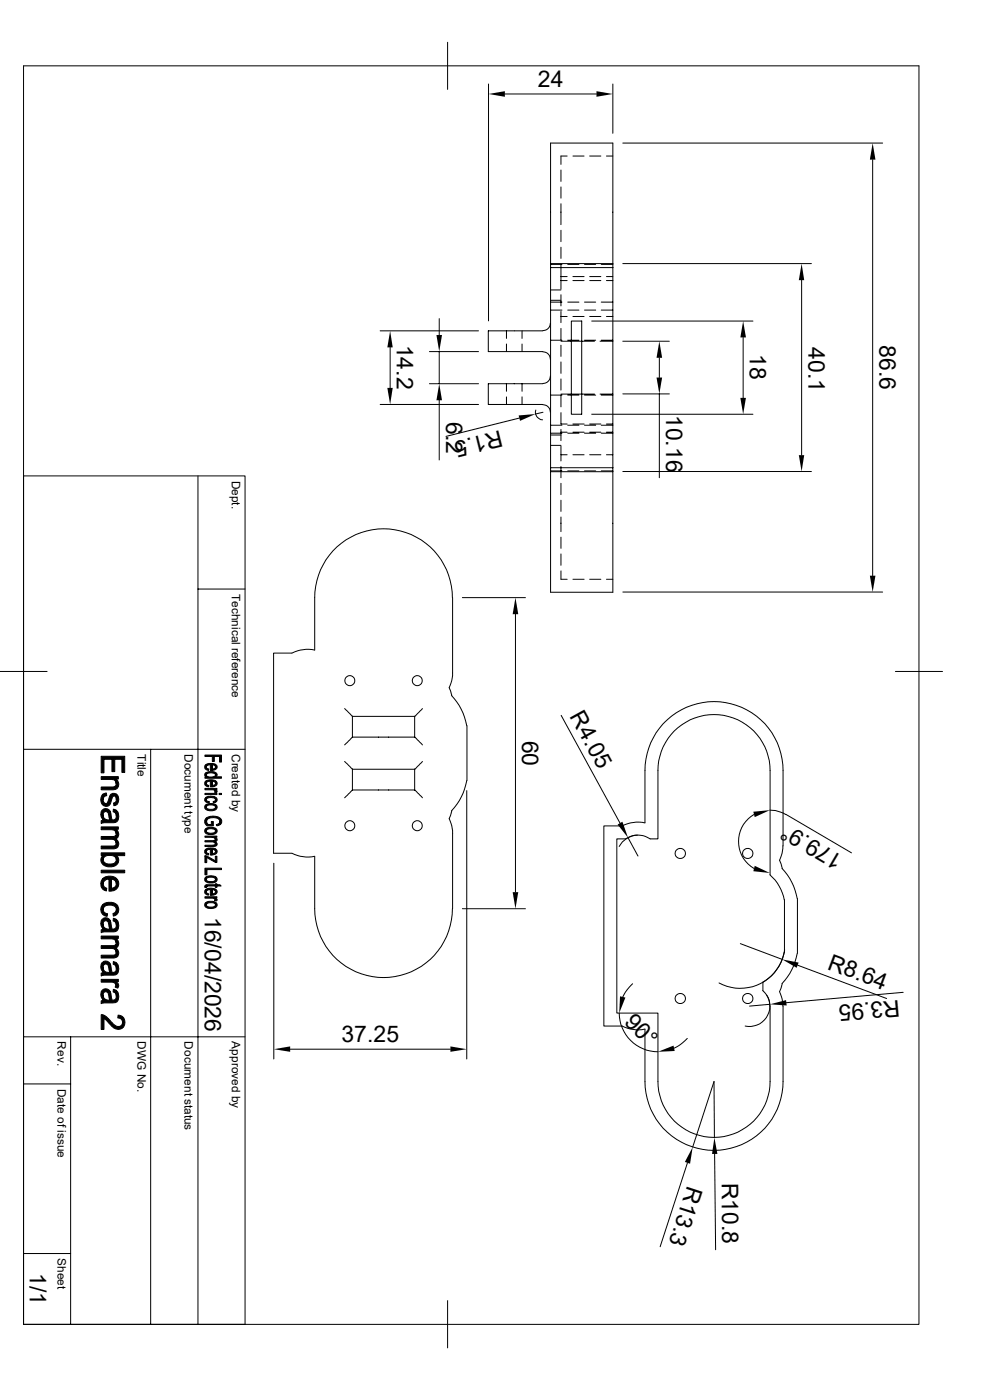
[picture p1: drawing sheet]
<svg xmlns="http://www.w3.org/2000/svg" width="210mm" height="297mm" viewBox="0 0 210 297" stroke-linecap="round" stroke-linejoin="round" font-family="sans-serif">
<g fill="none" stroke="#000" stroke-width=".21">
<path d="M5 14h189.9v267h-189.9zM95 9v10M103.6 17.8v50.3M107.1 19.9h19.4M130 17.8v10.5M119 39.7v2.3M119 36.1v2.4M120.3 33.1h-1.3v1.8M121.5 33.1h2.4M125.1 33.1h2.4M128.7 33.1h1.3M132.1 30.4h55.1"/>
<path d="M185.1 33.9v88.2M116.8 55.9v-25.5h13.2v25.5M116.8 55.9v.9M116.8 56.1h2.4M116.8 55.9h13.2M119 43.2v4.5M119 58.7v.8M119 48.9v2.4M119 52.5v2.3M119 56v2.7M119 59.5v1.8M119 59.5h1.3"/>
<path d="M119 58.7h1.3M120.4 56.1h2.4M121.5 59.5h2.4M121.5 58.7h2.4M124 56.1h2.4M125.1 59.5h2.4M125.1 58.7h2.4M127.6 56.1h2.4M128.7 59.5h1.3M128.7 58.7h1.3M130 55.9v.9M130 56.8h-13.2v42.4h13.2"/>
<path d="M130 56.8v42.4M132.1 55.9h40M170.1 59.4v37.2M80.6 70.2h20.9M82.8 73.7v8.6M91.1 74.6h10.4M93.2 67.6v3.5M93.2 74.6v6.8M107.4 70.2v1.6M107.4 73v1.6M110.7 70.2v1.6M110.7 73v1.6"/>
<path d="M115.1 74.6a1.59 1.59 0 0 1 1.7 1.6M116.8 68.5a1.59 1.59 0 0 1-1.7 1.6l-11.5 .1v4.4h11.5M116.8 79.8a1.59 1.59 0 0 1-1.7 1.6M116.8 64.1h2.4M116.8 65.8h2.4M116.8 72.2h2.4M116.8 63.7h2.2M116.8 61.5h2.2M119 62.5v2.4M119 66.1v2.4M119 69.7v2.4M119 73.2v2.4"/>
<path d="M119 76.8v2.4M119 72.4h7.1M119 67.1h1.3M120.4 64.1h2.4M120.4 65.8h2.4M120.4 72.2h2.4M121.2 68.1h2.2v19.8h-2.2zM121.5 67.1h2.4M124 64.1h2.4M124 65.8h2.4M124 72.2h2.4M125.1 67.1h2.4"/>
<path d="M125.5 68.1h34.2M127.3 72.4h2.7M127.6 64.1h2.4M127.6 65.8h2.4M127.6 72.2h2.4M128.7 67.1h1.3M132.1 72.4h9.9M139.9 75.9v4.2M157.6 71.6v12.8M80.6 85.8h20.9M91.1 81.4h10.4M93.2 84.9v12.7"/>
<path d="M107.4 81.4v1.6M107.4 84.2v1.6M110.2 88.7l-15.6 3.9M110.7 81.4v1.6M110.7 84.2v1.6M113.7 87a1.59 1.59 0 0 0 1.4 2.1M115.1 85.9a1.59 1.59 0 0 1 1.7 1.6M115.1 81.4h-11.5v4.4h11.5M115.2 87.5l-1.6 .3M116.8 99.2v.9M116.8 83.8h2.4M116.8 90.2h2.4"/>
<path d="M116.8 99.9h2.4M116.8 91.9h2.4M116.8 94.5h2.2M116.8 92.3h2.2M119 94.7v1.8h1.3M119 80.4v2.4M119 83.9v2.4M119 87.5v2.4M119 91.1v2.4M119 96.5v1.3M119 99v2.3M119 91.7h1.3"/>
<path d="M119 90h1.3M119 83.6h7.1M120.4 83.8h2.4M120.4 90.2h2.4M120.4 99.9h2.4M120.4 91.9h2.4M121.5 96.5h2.4M121.5 91.7h2.4M121.5 90h2.4M124 83.8h2.4M124 90.2h2.4M124 99.9h2.4"/>
<path d="M124 91.9h2.4M125.1 96.5h2.4M125.1 91.7h2.4M125.1 90h2.4M125.5 87.9h34.2M127.3 83.6h2.7M127.6 83.8h2.4M127.6 90.2h2.4M127.6 99.9h2.4M127.6 91.9h2.4M128.7 96.5h1.3M128.7 91.7h1.3"/>
<path d="M128.7 90h1.3M130 99.2v.9M132.1 83.6h9.9M139.9 83.6v17.7M5 101h47v180h-47M42 101v180M116.8 100.1v25.5h13.2v-25.5M116.8 100.1h13.2M119 117.5v2.4M119 114v2.3M119 109.7v3.1M119 102.5v2.4"/>
<path d="M119 106.1v2.4M132.1 100h40M42 125h10M61.9 138.6h-3.9v42.4h3.9M66.8 137.9v-11.1a14.6 14.6 0 0 1 14.6-14.6 14.6 14.6 0 0 1 14.6 14.6v15.1a9.2 9.2 0 0 1-.7 4.1l.5 1.6M66.8 137.9a7.5 7.5 0 0 0-4.9 .7M98.1 126.8h13.4M109.3 130.3v59M119 121.1v1.8h1.3M121.5 122.9h2.4M125.1 122.9h2.4M128.7 122.9h1.3"/>
<path d="M132.1 125.6h55.1M0 142.5h10M5 159h47M32 159v122M73.1 150.3l1.7 1.7M74.8 156.4l-1.7 1.6M74.8 152h13.2M74.8 156.4h13.2M74.8 152v4.4M88 156.4l1.6 1.6M88 152v4.4M89.6 150.3l-1.6 1.7"/>
<path d="M95.8 147.6a12.6 12.6 0 0 1 3.2 6.4M99.1 154v11.6M119 151.8l12.5 22.8M189.9 142.5h10M73.1 161.5l1.7 1.7M74.8 167.6l-1.7 1.6M74.8 163.2h13.2M74.8 167.6h13.2M74.8 163.2v4.4M88 167.6l1.6 1.6M88 163.2v4.4M89.6 161.5l-1.6 1.7"/>
<path d="M95.8 172l-.5 1.6a9.2 9.2 0 0 1 .7 4.1v15.1a14.6 14.6 0 0 1-14.6 14.6 14.6 14.6 0 0 1-14.6-14.6v-11.1M99 167.7v57M99 165.6a12.6 12.6 0 0 1-3.2 6.4M133.2 177.7l2.1 3.9M135.2 177.2a4.5 4.5 0 0 0-3.8 2.4M136.8 174.5v-11.1a14.6 14.6 0 0 1 14.7-14.6 14.6 14.6 0 0 1 14.6 14.6v16.1M136.8 174.6a7.5 7.5 0 0 0-4.8 .6h-3.9v42.5h3.9a7.5 7.5 0 0 0 4.8 .6M159.9 172.8a6.6 6.6 0 0 0 0 11.4M163.3 171.9l1.2 .1 1.7 .5 14.4 8.4M166.1 179.5l-.2 1.5-.5 1.5M58.1 183.1v41.6M61.9 181a7.5 7.5 0 0 0 4.9 .7"/>
<path d="M98.1 192.8h13.4M165.4 182.5l.5 1.7M165.9 184.2a12.6 12.6 0 0 1 3.2 6.4M166.4 190.9a9.8 9.8 0 0 0-3-5.3v-22.2a11.9 11.9 0 0 0-11.9-11.8 11.9 11.9 0 0 0-11.9 11.8v14.6h-1.7a4.5 4.5 0 0 0-5.1 0h-1.9v36.9h8.7v14.5a11.9 11.9 0 0 0 11.9 11.9 11.9 11.9 0 0 0 11.9-11.9v-15a4.8 4.8 0 0 0-1.6-4.3M166.4 190.8v11.3M169.2 190.6v11.7M5 220h47M15 220v61M131.4 214.9a8.2 8.2 0 0 0 8.2 8.2M134.2 208.7l-1.2 1.3-.9 1.5M157.1 200.2l8.8 3.3M161.8 208.4v1.7"/>
<path d="M162.6 211.1a4.3 4.3 0 0 1-.1 4.8 4.3 4.3 0 0 1-4.4 1.8M163.3 213.1l-4.3 .3M165.4 210.4l.5 1.5 .2 1.5M165.9 208.7l-.5 1.7M166.1 213.4v16a14.6 14.6 0 0 1-14.6 14.7 14.6 14.6 0 0 1-14.7-14.7v-11M166.4 202a9.7 9.7 0 0 1-4.6 6.4M166.5 201.5a9.5 9.5 0 0 1-14 7M169.1 202.3a12.6 12.6 0 0 1-3.2 6.4M169.2 204.8l18.9 7M191.6 210.5l-24.8 2.2M5 230h10M61.6 222.6h33.9"/>
<path d="M145.8 220.3l-1.3 1.2-1.5 .9M145.8 246.7l-5.8 17.8M151.6 241.3l-.1-11.9-4.6 14M151.6 244.8l.2 20.3M5 265.9h10M95 275.9v10.1"/>
<circle cx="74.2" cy="144.4" r="1.06"/>
<circle cx="88.5" cy="144.4" r="1.06"/>
<circle cx="74.2" cy="175.2" r="1.06"/>
<circle cx="88.5" cy="175.2" r="1.06"/>
<circle cx="144.3" cy="181.1" r="1.09"/>
<circle cx="158.6" cy="181.1" r="1.09"/>
<circle cx="144.3" cy="211.8" r="1.09"/>
<circle cx="158.6" cy="211.8" r="1.09"/>
</g>
<g fill="#000" stroke="#000" stroke-width=".21">
<path d="M21.9 172.8v1.2z" fill-rule="evenodd"/>
<path d="M21.8 168.5l.8-.3v.6a.8 .8 0 0 0-.7 .9z" fill-rule="evenodd"/>
<path d="M21.6 172a1.02 1.02 0 0 1 1.7 .1v1.8l-.2-.8a.63 .63 0 0 0-.4-.8 .63 .63 0 0 0-.8 .3l-.1 1.3a1.65 1.65 0 0 1-.2-1.9z" fill-rule="evenodd"/>
<path d="M24.6 165.3v.9z" fill-rule="evenodd"/>
<path d="M24 171.7l.7 .2v1.2v-.1a.8 .8 0 0 0-.7-.8z" fill-rule="evenodd"/>
<path d="M21.5 177.5h2.6l.4-.3 .1 .8 .1 .1-.1 .8-.1-.5-.4-.3h-2.6z" fill-rule="evenodd"/>
<path d="M24.6 175.9v1z" fill-rule="evenodd"/>
<path d="M21.7 168.7l.1-.2 .1 1.2a.58 .58 0 0 0 .4 .8 .58 .58 0 0 0 .7-.7 1.4 1.4 0 0 1 1.1-1.5l.6 .2v1.1a.49 .49 0 0 0-.3-.6 .49 .49 0 0 0-.6 .2 2.01 2.01 0 0 1-1.1 1.9 1.47 1.47 0 0 1-1.3-.9 1.47 1.47 0 0 1 .3-1.5z" fill-rule="evenodd"/>
<path d="M21.5 164.8h3.6v.5h-.5v.6l-.6-.5h-2.5z" fill-rule="evenodd"/>
<path d="M21.5 175.4h3.6v.5h-.5v.6l-.4-.4-.5-.1h-2.2z" fill-rule="evenodd"/>
<path d="M21.5 167h2.3a.71 .71 0 0 0 .8-.8l.1-.8a1.22 1.22 0 0 1 .4 1.5 1.22 1.22 0 0 1-1.4 .7h-2.2z" fill-rule="evenodd"/>
<path d="M24.7 168.5a1.49 1.49 0 0 1-.3 2.4h-.2l-.1-.6a.66 .66 0 0 0 .6-.7z" fill-rule="evenodd"/>
<path d="M21.9 173.3l.5 .6h.9v-1.8l.3 1.1a.55 .55 0 0 0 .5 .7 .68 .68 0 0 0 .6-.8v-1.2a1.62 1.62 0 0 1-.3 2.6h-2.4l-.5 .2v-.6l.4-.1z" fill-rule="evenodd"/>
<path d="M24.7 176a1.11 1.11 0 0 1-.1 2z" fill-rule="evenodd"/>
<path d="M21.5 179.5h2.2a.65 .65 0 0 0 .9-.6l.1-.8a1.11 1.11 0 0 1 .4 1.3 1.11 1.11 0 0 1-1.1 .7h-2.5z" fill-rule="evenodd"/>
<path d="M21.5 160.4h5v3.5h-.6v-2.8h-1.6v2.6h-.6v-2.6h-1.6v2.9h-.6z" fill-rule="evenodd"/>
<path d="M43.5 164.1l.3-.2v.9l-.3-.2z" fill-rule="evenodd"/>
<path d="M43.5 162.3l.3-.1v.7l.5 .3-.1 .2a.76 .76 0 0 1-.7-1.1z" fill-rule="evenodd"/>
<path d="M43.6 165.8l.2-.1v.6l.5 .3-.1 .3a.73 .73 0 0 1-.7-.3 .73 .73 0 0 1 .1-.8z" fill-rule="evenodd"/>
<path d="M43.6 169.3l.2-.2v.7l.6 .3v.2a.72 .72 0 0 1-.8-.2 .72 .72 0 0 1 0-.8z" fill-rule="evenodd"/>
<path d="M43.8 173.5v.8l.4 .6h.6v-.6h.5v.9l-1.4-.1a1.04 1.04 0 0 1-.1-1.6z" fill-rule="evenodd"/>
<path d="M45.6 177.6l.1 .5z" fill-rule="evenodd"/>
<path d="M43.8 162.2l.5-.2h1.1l.3 .2v.5l-.2-.4h-.5v1.1h-.4v-1.2l-.6 .2-.2 .3z" fill-rule="evenodd"/>
<path d="M43.8 165.7l.6-.3 1.1 .1 .2 .2v.5l-.2-.3-.5-.2v1.2h-.4v-1.2l-.6 .2-.2 .3z" fill-rule="evenodd"/>
<path d="M45.2 170.1l.4-.2 .1-.2v.5l-.4 .1z" fill-rule="evenodd"/>
<path d="M43.8 170.7l.6-.2h.9l.4 .2v.5a1.29 1.29 0 0 0-1.9-.1v.1z" fill-rule="evenodd"/>
<path d="M43.8 175.7l.8-.2 .8 .1 .3 .1v.6a1.24 1.24 0 0 0-1.9 0z" fill-rule="evenodd"/>
<path d="M43.5 178.4h1.8l.3-.2 .1 .8-.2-.3-2-.1z" fill-rule="evenodd"/>
<path d="M43.5 168.3h2.5v.3h-2.5z" fill-rule="evenodd"/>
<path d="M43.5 167.3h2.5v.2h-.4v.4l-.4-.3h-1.7z" fill-rule="evenodd"/>
<path d="M43.5 177.4h2.5v.2h-.4v.3l-.3-.2-1.8-.1z" fill-rule="evenodd"/>
<path d="M45 162.3v.9h.2l.5-.4v-.6a.68 .68 0 0 1 .3 .8 .68 .68 0 0 1-.8 .4h-.2z" fill-rule="evenodd"/>
<path d="M43.8 163.9l.9-.2a.93 .93 0 0 1 1.3 .8l-.3 .3v-.4a1.29 1.29 0 0 0-1.9 0z" fill-rule="evenodd"/>
<path d="M45 165.7v.9h.2l.5-.3v-.6a.7 .7 0 0 1 .3 .8 .7 .7 0 0 1-.8 .4h-.2z" fill-rule="evenodd"/>
<path d="M45.6 167.5l.5 .3-.2 .3h-.4z" fill-rule="evenodd"/>
<path d="M43.8 169.1l.4-.1h.8a.77 .77 0 0 1 .9 .2 .77 .77 0 0 1 0 .9l-.2 .1v-.5a1.32 1.32 0 0 0-1.6-.4l-.3 .4z" fill-rule="evenodd"/>
<path d="M43.5 170.9l.3-.2v.5a1.26 1.26 0 0 0 1.7 .4l.2-.3v-.6a.7 .7 0 0 1 .3 .9 .7 .7 0 0 1-.8 .4h-.4a1.04 1.04 0 0 1-1.4-.8z" fill-rule="evenodd"/>
<path d="M43.5 175.9l.3-.2v.6a1.26 1.26 0 0 0 1.7 .3l.2-.3v-.6a.74 .74 0 0 1 .3 1 .74 .74 0 0 1-.9 .3 1.29 1.29 0 0 1-1.7-.7z" fill-rule="evenodd"/>
<path d="M45.7 177.7a.45 .45 0 0 1 .4 .5 .45 .45 0 0 1-.5 .4z" fill-rule="evenodd"/>
<path d="M43.5 179.3h1.9l.3-.2v-.5a.52 .52 0 0 1 .3 .7 .52 .52 0 0 1-.6 .3h-1.9z" fill-rule="evenodd"/>
<path d="M45.9 174.9l.5-.2 .3-.4v.7l-.7 .2z" fill-rule="evenodd"/>
<path d="M46.5 168.3h.5v.3h-.5z" fill-rule="evenodd"/>
<path d="M43.5 160.2h3.5v1.5h-.4v-1.2h-1.1v1h-.5v-1h-1.5z" fill-rule="evenodd"/>
<path d="M43.8 164.5a1.33 1.33 0 0 0 1.9-.1v.4h1.3v.3h-3.5v-.3h.3z" fill-rule="evenodd"/>
<path d="M43.8 173.5l1.2-.4 1 .1 .5 .2a.86 .86 0 0 1 .2 1.6v-.7a1.3 1.3 0 0 0-1.8-.8 .97 .97 0 0 0-1.1 .8z" fill-rule="evenodd"/>
<path d="M21.5 184.6h5v.6h-5z" fill-rule="evenodd"/>
<path d="M21.8 181.6l.1-.1v.9z" fill-rule="evenodd"/>
<path d="M21.9 196v1.1z" fill-rule="evenodd"/>
<path d="M21.8 186.4l.1 1.4 .2 .4 .5 .2v.6a1.57 1.57 0 0 1-.8-2.6z" fill-rule="evenodd"/>
<path d="M21.6 192.1l.3-.2v1.4l.3 .3 .6 .2-.1 .6a1.46 1.46 0 0 1-1.1-2.3z" fill-rule="evenodd"/>
<path d="M21.6 195.1a1.02 1.02 0 0 1 1.7 .1v1.9l-.2-.9a.63 .63 0 0 0-.4-.8 .63 .63 0 0 0-.8 .3l-.1 1.3a1.65 1.65 0 0 1-.2-1.9z" fill-rule="evenodd"/>
<path d="M21.9 186.4a2.33 2.33 0 0 1 2.8 0v1.1l-.4-.8-.7-.2v2.5l-.1 .1h-.4v-2.6l-.9 .3-.3 .7z" fill-rule="evenodd"/>
<path d="M24.7 193v1.1l-.7 .3v-.6h.1a.74 .74 0 0 0 .6-.8z" fill-rule="evenodd"/>
<path d="M24 194.8l.7 .3v1.2v-.2a.8 .8 0 0 0-.7-.7z" fill-rule="evenodd"/>
<path d="M24.6 199.1v.9z" fill-rule="evenodd"/>
<path d="M21.5 198.6h3.6v.5h-.5v.5l-.4-.3-.5-.1h-2.2z" fill-rule="evenodd"/>
<path d="M21.5 181.8l.3-.2 .1 .8a1.53 1.53 0 0 0 2.2 .8l.5-.6 .1-1.1a1.4 1.4 0 0 1 .2 1.7 1.4 1.4 0 0 1-1.6 .7 1.54 1.54 0 0 1-1.8-2.1z" fill-rule="evenodd"/>
<path d="M23.6 186.5v1.9h.2l.5-.1 .3-.5 .1-1.4a1.53 1.53 0 0 1 .4 1.7 1.53 1.53 0 0 1-1.5 .9z" fill-rule="evenodd"/>
<path d="M21.9 191.9a2.11 2.11 0 0 1 3.2 .6v.9l-.4 .7v-1.1a1.47 1.47 0 0 0-2.1-.9l-.6 .5-.1 .4z" fill-rule="evenodd"/>
<path d="M21.9 196.4l.5 .6 .9 .1v-1.9l.3 1.2a.55 .55 0 0 0 .5 .7 .68 .68 0 0 0 .6-.8v-1.2a1.62 1.62 0 0 1-.3 2.6h-2.4l-.5 .2v-.6l.4-.2z" fill-rule="evenodd"/>
<path d="M21.5 180.9h5v.6h-1.8v.9a1.51 1.51 0 0 0-2.3-.7l-.5 .4v-.6h-.4z" fill-rule="evenodd"/>
<path d="M43.5 181.6l.3 .3 .1 1.1h-.4z" fill-rule="evenodd"/>
<path d="M43.5 187.9l.4-.2v.6h-.4z" fill-rule="evenodd"/>
<path d="M43.5 180.3l.3-.2v.7l.5 .3-.1 .3a.76 .76 0 0 1-.7-1.1z" fill-rule="evenodd"/>
<path d="M43.5 188.9l.3-.3v.7l.5 .4-.1 .2a.75 .75 0 0 1-.7-1z" fill-rule="evenodd"/>
<path d="M43.5 181.6h.3l1.9 1v.4l-1.9-1.1z" fill-rule="evenodd"/>
<path d="M43.8 180.1l.9-.2 .7 .1 .3 .1v.5l-.2-.3-.5-.1v1.2h-.4v-1.2l-.6 .1-.2 .4z" fill-rule="evenodd"/>
<path d="M43.8 186l.7-.2 1.1 .1 .1 .1v.6a1.24 1.24 0 0 0-1.9 0z" fill-rule="evenodd"/>
<path d="M43.8 188.6l.7-.2 1.1 .2h.1v.6l-.2-.4-.5-.1v1.2h-.4v-1.2l-.6 .1-.2 .4z" fill-rule="evenodd"/>
<path d="M43.8 191.4l.5-.2 1.2 .1 .2 .1v.6a1.27 1.27 0 0 0-1.8-.3l-.1 .3z" fill-rule="evenodd"/>
<path d="M45.7 181.7h.3v1.3h-.3z" fill-rule="evenodd"/>
<path d="M43.5 190.2h2.5v.3h-.4v.3l-.5-.3h-1.6z" fill-rule="evenodd"/>
<path d="M45 180.2l.1 .9 .5-.1 .1-.2v-.7a.71 .71 0 0 1 .3 .9 .71 .71 0 0 1-.9 .4h-.1z" fill-rule="evenodd"/>
<path d="M43.6 186.1l.2-.1v.6a1.26 1.26 0 0 0 1.7 .3l.2-.3v-.6a.74 .74 0 0 1 .3 .9 .74 .74 0 0 1-.9 .4h-.2a1.07 1.07 0 0 1-1.5-.9z" fill-rule="evenodd"/>
<path d="M45 188.7v1l.7-.3v-.8a.7 .7 0 0 1 .3 .9 .7 .7 0 0 1-.8 .4h-.2z" fill-rule="evenodd"/>
<path d="M45.6 190.5l.5 .3-.2 .3h-.4z" fill-rule="evenodd"/>
<path d="M43.5 191.6l.3-.2v.6a1.25 1.25 0 0 0 1.9 0v-.6a.72 .72 0 0 1 .3 .9 .72 .72 0 0 1-.9 .4h-.3a1.04 1.04 0 0 1-1.4-.8z" fill-rule="evenodd"/>
<path d="M43.9 187.7h1.8v-.2h.3v.2h.7l.2 .3h-.9v.3h-.3v-.3h-1.5l-.3 .1z" fill-rule="evenodd"/>
<path d="M43.5 184.2h3.5v.3h-3.1v1.1h-.4z" fill-rule="evenodd"/>
<path d="M21.9 205.2v1.1z" fill-rule="evenodd"/>
<path d="M21.9 211.1v1.1z" fill-rule="evenodd"/>
<path d="M21.6 204.3a1.02 1.02 0 0 1 1.7 .1v1.9l-.2-.9a.63 .63 0 0 0-.4-.8 .63 .63 0 0 0-.8 .3l-.1 1.3a1.65 1.65 0 0 1-.2-1.9z" fill-rule="evenodd"/>
<path d="M21.8 210l.6-.2 .9 .4v2l-.2-.9a.63 .63 0 0 0-.4-.8 .63 .63 0 0 0-.8 .3l-.1 1.3a1.48 1.48 0 0 1 0-2.1z" fill-rule="evenodd"/>
<path d="M21.5 200.6h2.6l.4-.2 .1 .7 .1 .1-.1 .9-.1-.6-.4-.2-2.6-.1z" fill-rule="evenodd"/>
<path d="M24 204l.7 .3v1.1v-.1a.8 .8 0 0 0-.7-.7z" fill-rule="evenodd"/>
<path d="M24 209.9l.7 .2v1.2v-.1a.8 .8 0 0 0-.7-.8z" fill-rule="evenodd"/>
<path d="M21.5 207.8h3.6v.5h-.5v.7a.98 .98 0 0 0-1.2-.6h-1.9z" fill-rule="evenodd"/>
<path d="M24.7 199.2a1.12 1.12 0 0 1-.1 1.9z" fill-rule="evenodd"/>
<path d="M21.5 202.6h2.2a.65 .65 0 0 0 .9-.5l.1-.9a1.11 1.11 0 0 1 .4 1.3 1.11 1.11 0 0 1-1.1 .7h-2.5z" fill-rule="evenodd"/>
<path d="M21.9 205.6l.5 .6 .9 .1v-1.9l.3 1.2a.55 .55 0 0 0 .5 .7 .68 .68 0 0 0 .6-.9v-1.1a1.62 1.62 0 0 1-.3 2.5l-2.4 .1-.5 .2v-.6l.4-.2z" fill-rule="evenodd"/>
<path d="M24.6 208.3l.1 .1a.81 .81 0 0 1 .3 1.2l-.6-.2z" fill-rule="evenodd"/>
<path d="M21.9 211.5l.5 .6 .9 .1v-1.9l.3 1.2a.55 .55 0 0 0 .5 .7 .68 .68 0 0 0 .6-.9v-1.2a1.62 1.62 0 0 1-.3 2.6l-2.4 .1-.5 .1v-.6l.4-.1z" fill-rule="evenodd"/>
<path d="M21.5 215.3a4.2 4.2 0 0 1 2.5 1.9 1.08 1.08 0 0 0 1.1 .6 1.08 1.08 0 0 0 .9-.9v1.2a1.85 1.85 0 0 1-2.6-.7l-1.3-1.3v2.3h-.6z" fill-rule="evenodd"/>
<path d="M25.1 215.3a1.55 1.55 0 0 1 1.3 1.1 1.55 1.55 0 0 1-.4 1.7v-1.5a1.02 1.02 0 0 0-1-.7z" fill-rule="evenodd"/>
</g>
<g fill="#000">
<path d="M103.6 19.9l3.5-.6v1.2zM126.5 19.3l3.5 .6-3.5 .6zM185.1 30.4l.6 3.5h-1.2zM170.1 55.9l.5 3.5h-1.1zM82.8 70.2l.5 3.5h-1.1zM92.6 71.1h1.2l-.6 3.5zM139.9 72.4l.6 3.5h-1.2zM157.6 68.1l.6 3.5h-1.1zM82.2 82.3h1.1l-.5 3.5zM93.2 81.4l.6 3.5h-1.2zM110 88.1l3.6-.3-3.3 1.5zM139.3 80.1h1.2l-.6 3.5z"/>
<path d="M157.1 84.4h1.1l-.6 3.5zM169.5 96.6h1.1l-.5 3.4zM109.3 126.8l.6 3.5h-1.1zM184.5 122.1h1.2l-.6 3.5zM131 174.9l1-.6 1.2 3.4zM159.8 172.2l3.5-.3-3.2 1.5zM108.8 189.3h1.1l-.6 3.5zM160.1 183.7l3.2 1.5-3.5-.4zM131.5 211.4l1.2 .2-1.3 3.3zM163.3 213.1l3.5-.9 .1 1.1zM165.9 203.5l3.5 .7-.4 1.1zM58.1 222.6l3.5-.6v1.1z"/>
<path d="M95.5 222l3.5 .6-3.5 .5zM139.6 223.1l3.3-1.3 .2 1.2zM146.9 243.4l-.5 3.5-1.1-.4zM151.6 241.3l.6 3.5h-1.2z"/>
</g>
<g font-size="4.9">
<text x="114.1" y="18.5">24</text>
<text x="84.2" y="73.1" transform="rotate(90 84.2 73.1)">14.2</text>
<text x="159.1" y="75.1" transform="rotate(90 159.1 75.1)">18</text>
<text x="171.5" y="73.7" transform="rotate(90 171.5 73.7)">40.1</text>
<text x="186.6" y="73.2" transform="rotate(90 186.6 73.2)">86.6</text>
<text x="94.7" y="89.6" transform="rotate(90 94.7 89.6)">6.2</text>
<text x="141.3" y="88" transform="rotate(90 141.3 88)">10.16</text>
<text x="106.1" y="91.2" transform="rotate(166 106.1 91.2)">R1.5</text>
<text x="120.8" y="151.9" transform="rotate(61 120.8 151.9)">R4.05</text>
<text x="110.8" y="157.1" transform="rotate(90 110.8 157.1)">60</text>
<text x="179.2" y="181.8" transform="rotate(-150 179.2 181.8)">179.9°</text>
<text x="43.5" y="194.5" transform="rotate(90 43.5 194.5)">16/04/2026</text>
<text x="175.3" y="205.5" transform="rotate(21 175.3 205.5)">R8.64</text>
<text x="190.8" y="212" transform="rotate(175 190.8 212)">R3.95</text>
<text x="72.4" y="221.1">37.25</text>
<text x="132.3" y="217.1" transform="rotate(45 132.3 217.1)">90°</text>
<text x="145.8" y="251.4" transform="rotate(108 145.8 251.4)">R13.3</text>
<text x="153.1" y="250.9" transform="rotate(89 153.1 250.9)">R10.8</text>
<text x="6.3" y="270" transform="rotate(90 6.3 270)">1/1</text>
</g>
<g font-size="2.5">
<text x="49.2" y="102" transform="rotate(90 49.2 102)">Dept.</text>
<text x="49.2" y="126" transform="rotate(90 49.2 126)">Technical reference</text>
<text x="29.2" y="160" transform="rotate(90 29.2 160)">Title</text>
<text x="39.2" y="160" transform="rotate(90 39.2 160)">Document type</text>
<text x="49.2" y="160" transform="rotate(90 49.2 160)">Created by</text>
<text x="12.2" y="220.9" transform="rotate(90 12.2 220.9)">Rev.</text>
<text x="29.2" y="220.9" transform="rotate(90 29.2 220.9)">DWG No.</text>
<text x="39.2" y="220.9" transform="rotate(90 39.2 220.9)">Document status</text>
<text x="49.2" y="220.9" transform="rotate(90 49.2 220.9)">Approved by</text>
<text x="12.2" y="231" transform="rotate(90 12.2 231)">Date of issue</text>
<text x="12.2" y="266.9" transform="rotate(90 12.2 266.9)">Sheet</text>
</g>
</svg>
